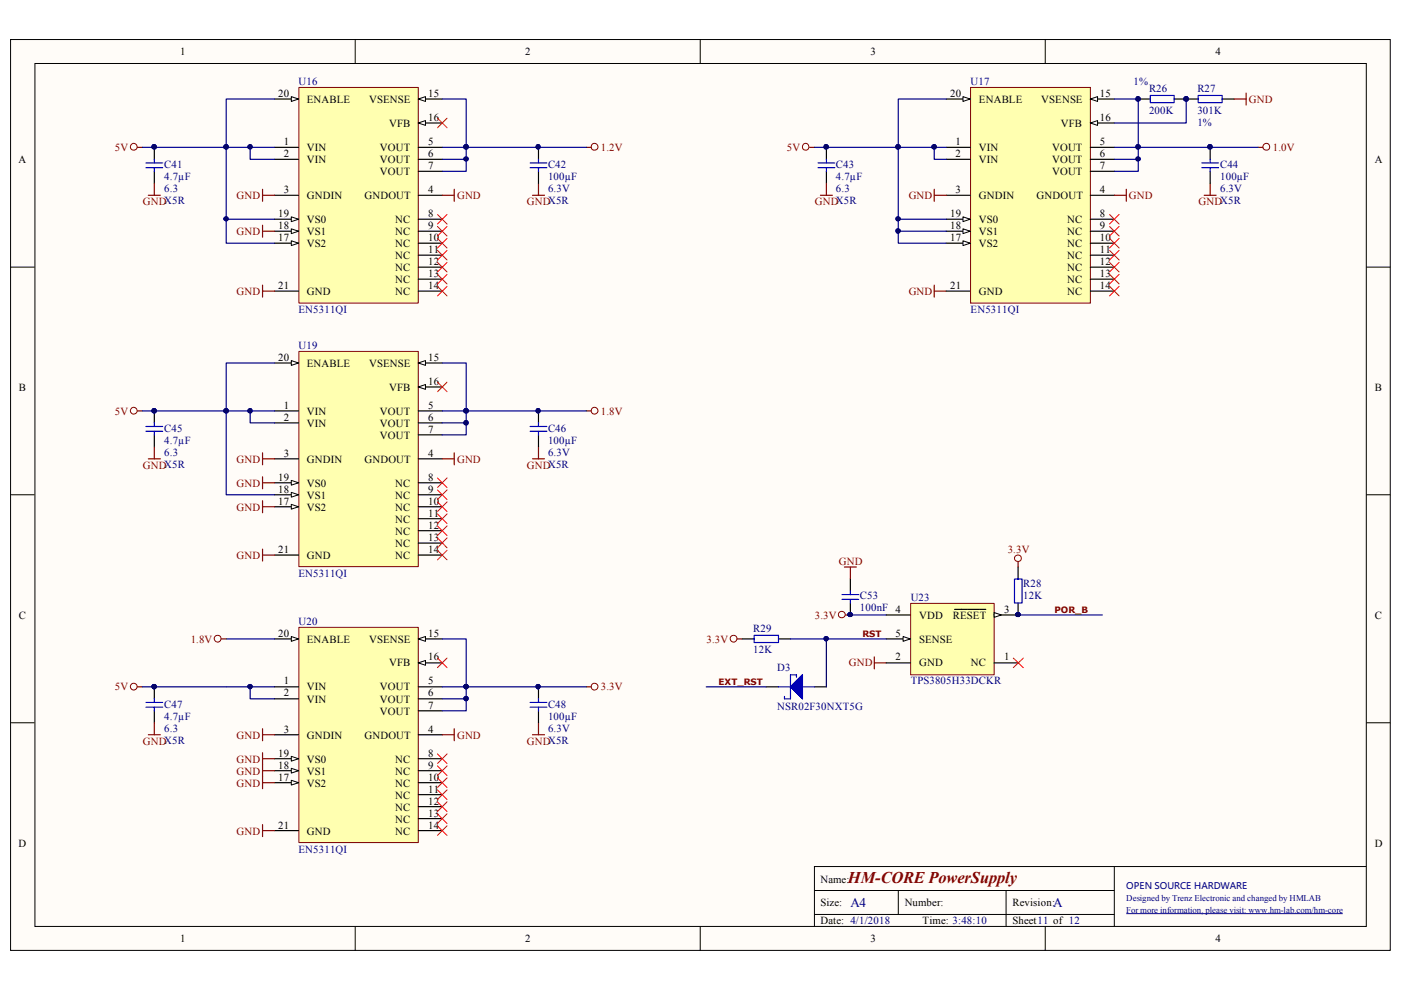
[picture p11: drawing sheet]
<svg xmlns="http://www.w3.org/2000/svg" width="297mm" height="210mm" viewBox="0 0 297 210" stroke-linecap="round" stroke-linejoin="round" font-family="sans-serif">
<path d="M2.3 8.5h292.5v193h-292.5z" fill="#fffcf8"/>
<path d="M2.2 8.4h292.6v193.1h-292.6z" fill="none" stroke="#000" stroke-width=".21"/>
<path d="M7.5 13.5h282.2v182.9h-282.2z" fill="#fffcf8"/>
<g fill="none" stroke="#000" stroke-width=".21">
<path d="M7.4 13.5h282.3v182.9h-282.3zM75.3 8.3v5.1M148.5 8.3v5.1M221.6 8.3v5.1M2.2 56.6h5.1M289.7 56.6h5.1M2.2 104.9h5.1M289.7 104.9h5.1M2.2 153.2h5.1M289.7 153.2h5.1M75.3 196.4v5.2M148.5 196.4v5.2"/>
<path d="M172.7 188.8h63.6M172.7 193.9h63.6M190.5 188.8v5.1M213.3 188.8v7.6M221.6 196.4v5.2M236.3 183.7v12.7M289.7 183.7h-117v12.7"/>
</g>
<path d="M238.8 193.7h45.9" fill="none" stroke="#000080" stroke-width=".21"/>
<path d="M205.9 18.6h25.3v45.7h-25.3z" fill="#ffffb0"/>
<path d="M205.8 18.5h25.4v45.8h-25.4z" fill="none" stroke="#800000" stroke-width=".21"/>
<g fill="none" stroke="#000" stroke-width=".25">
<path d="M200.6 31.2h5.1M200.6 33.8h5.1M231.2 31.2h5.1M231.2 33.8h5.1M231.2 36.3h5.1M231.2 21h5.1M200.6 41.4h5.1M231.2 41.4h5.1M231.2 46.5h5.1M231.2 49h5.1M231.2 51.6h5.1M231.2 54.1h5.1"/>
<path d="M231.2 56.6h5.1M231.2 59.2h5.1M231.2 61.7h5.1"/>
</g>
<path d="M231.2 21l1.5-.5v1z" fill="#fffcf8"/>
<path d="M231.2 21l1.5-.5v1z" fill="none" stroke="#000" stroke-width=".21"/>
<path d="M231.2 26.1h5.1" fill="none" stroke="#000" stroke-width=".25"/>
<path d="M231.2 26.1l1.5-.5v1z" fill="#fffcf8"/>
<path d="M231.2 26.1l1.5-.5v1z" fill="none" stroke="#000" stroke-width=".21"/>
<path d="M200.6 51.6h5.1" fill="none" stroke="#000" stroke-width=".25"/>
<path d="M204.2 51.1l1.5 .5-1.5 .5z" fill="#fffcf8"/>
<path d="M204.2 51.1l1.5 .5-1.5 .5z" fill="none" stroke="#000" stroke-width=".21"/>
<path d="M200.6 49h5.1" fill="none" stroke="#000" stroke-width=".25"/>
<path d="M204.2 48.5l1.5 .5-1.5 .5z" fill="#fffcf8"/>
<path d="M204.2 48.5l1.5 .5-1.5 .5z" fill="none" stroke="#000" stroke-width=".21"/>
<path d="M200.6 46.5h5.1" fill="none" stroke="#000" stroke-width=".25"/>
<path d="M204.2 46l1.5 .5-1.5 .5z" fill="#fffcf8"/>
<path d="M204.2 46l1.5 .5-1.5 .5z" fill="none" stroke="#000" stroke-width=".21"/>
<path d="M200.6 21h5.1" fill="none" stroke="#000" stroke-width=".25"/>
<path d="M204.2 20.5l1.5 .5-1.5 .5z" fill="#fffcf8"/>
<path d="M204.2 20.5l1.5 .5-1.5 .5z" fill="none" stroke="#000" stroke-width=".21"/>
<path d="M200.6 61.7h5.1" fill="none" stroke="#000" stroke-width=".25"/>
<path d="M198.1 31.2v2.6h2.5" fill="none" stroke="#000080" stroke-width=".25"/>
<circle cx="198" cy="31.1" r=".45" fill="#000080"/>
<circle cx="198" cy="31.1" r=".45" fill="none" stroke="#000080" stroke-width=".21"/>
<path d="M241.3 31.2v5.1h-5" fill="none" stroke="#000080" stroke-width=".25"/>
<circle cx="241.3" cy="33.7" r=".46" fill="#000080"/>
<circle cx="241.3" cy="33.7" r=".46" fill="none" stroke="#000080" stroke-width=".21"/>
<circle cx="241.3" cy="31.1" r=".48" fill="#000080"/>
<circle cx="241.3" cy="31.1" r=".48" fill="none" stroke="#000080" stroke-width=".21"/>
<path d="M236.3 33.8h5" fill="none" stroke="#000080" stroke-width=".25"/>
<circle cx="241.3" cy="33.7" r=".46" fill="#000080"/>
<circle cx="241.3" cy="33.7" r=".46" fill="none" stroke="#000080" stroke-width=".21"/>
<path d="M236.3 21h5v10.2" fill="none" stroke="#000080" stroke-width=".25"/>
<circle cx="241.3" cy="21" r=".48" fill="#000080"/>
<circle cx="241.3" cy="21" r=".48" fill="none" stroke="#000080" stroke-width=".21"/>
<circle cx="241.3" cy="31.1" r=".48" fill="#000080"/>
<circle cx="241.3" cy="31.1" r=".48" fill="none" stroke="#000080" stroke-width=".21"/>
<path d="M256.6 38.9v2.5M198.1 40.1v2.6M198.1 41.4h2.5M236.3 41.4h2.5M238.8 40.1v2.6M255.3 41.4h2.5M198.1 60.5v2.5M198.1 61.7h2.5" fill="none" stroke="#800000" stroke-width=".25"/>
<path d="M63.5 74.6h25.2v45.5h-25.2z" fill="#ffffb0"/>
<path d="M63.4 74.5h25.3v45.6h-25.3z" fill="none" stroke="#800000" stroke-width=".21"/>
<g fill="none" stroke="#000" stroke-width=".25">
<path d="M88.7 77h5.1M58.2 87.1h5.1M58.2 89.7h5.1M58.2 97.3h5.1M88.7 87.1h5.1M88.7 89.7h5.1M88.7 97.3h5.1M88.7 92.2h5.1M88.7 102.4h5.1M88.7 104.9h5.1M88.7 107.4h5.1M88.7 110h5.1"/>
<path d="M88.7 112.5h5.1M88.7 115.1h5.1M88.7 117.7h5.1"/>
</g>
<path d="M88.7 77l1.5-.5v1z" fill="#fffcf8"/>
<path d="M88.7 77l1.5-.5v1z" fill="none" stroke="#000" stroke-width=".21"/>
<path d="M88.7 82h5.1" fill="none" stroke="#000" stroke-width=".25"/>
<path d="M88.7 82l1.5-.5v1z" fill="#fffcf8"/>
<path d="M88.7 82l1.5-.5v1z" fill="none" stroke="#000" stroke-width=".21"/>
<path d="M58.2 107.4h5.1" fill="none" stroke="#000" stroke-width=".25"/>
<path d="M61.8 106.9l1.5 .5-1.5 .5z" fill="#fffcf8"/>
<path d="M61.8 106.9l1.5 .5-1.5 .5z" fill="none" stroke="#000" stroke-width=".21"/>
<path d="M58.2 104.9h5.1" fill="none" stroke="#000" stroke-width=".25"/>
<path d="M61.8 104.4l1.5 .5-1.5 .5z" fill="#fffcf8"/>
<path d="M61.8 104.4l1.5 .5-1.5 .5z" fill="none" stroke="#000" stroke-width=".21"/>
<path d="M58.2 102.4h5.1" fill="none" stroke="#000" stroke-width=".25"/>
<path d="M61.8 101.9l1.5 .5-1.5 .5z" fill="#fffcf8"/>
<path d="M61.8 101.9l1.5 .5-1.5 .5z" fill="none" stroke="#000" stroke-width=".21"/>
<path d="M58.2 77h5.1" fill="none" stroke="#000" stroke-width=".25"/>
<path d="M61.8 76.5l1.5 .5-1.5 .5z" fill="#fffcf8"/>
<path d="M61.8 76.5l1.5 .5-1.5 .5z" fill="none" stroke="#000" stroke-width=".21"/>
<path d="M58.2 117.7h5.1" fill="none" stroke="#000" stroke-width=".25"/>
<path d="M48 87.1h5v2.6h5.2" fill="none" stroke="#000080" stroke-width=".25"/>
<circle cx="53" cy="87.1" r=".45" fill="#000080"/>
<circle cx="53" cy="87.1" r=".45" fill="none" stroke="#000080" stroke-width=".21"/>
<circle cx="47.9" cy="87.1" r=".45" fill="#000080"/>
<circle cx="47.9" cy="87.1" r=".45" fill="none" stroke="#000080" stroke-width=".21"/>
<path d="M93.8 87.1h5" fill="none" stroke="#000080" stroke-width=".25"/>
<circle cx="98.8" cy="87.1" r=".47" fill="#000080"/>
<circle cx="98.8" cy="87.1" r=".47" fill="none" stroke="#000080" stroke-width=".21"/>
<path d="M98.8 87.1v5.1h-5" fill="none" stroke="#000080" stroke-width=".25"/>
<circle cx="98.8" cy="89.6" r=".47" fill="#000080"/>
<circle cx="98.8" cy="89.6" r=".47" fill="none" stroke="#000080" stroke-width=".21"/>
<circle cx="98.8" cy="87.1" r=".47" fill="#000080"/>
<circle cx="98.8" cy="87.1" r=".47" fill="none" stroke="#000080" stroke-width=".21"/>
<path d="M93.8 89.7h5" fill="none" stroke="#000080" stroke-width=".25"/>
<circle cx="98.8" cy="89.6" r=".47" fill="#000080"/>
<circle cx="98.8" cy="89.6" r=".47" fill="none" stroke="#000080" stroke-width=".21"/>
<path d="M93.8 77h5v10.1" fill="none" stroke="#000080" stroke-width=".25"/>
<circle cx="98.8" cy="87.1" r=".47" fill="#000080"/>
<circle cx="98.8" cy="87.1" r=".47" fill="none" stroke="#000080" stroke-width=".21"/>
<g fill="none" stroke="#800000" stroke-width=".25">
<path d="M55.7 96v2.6M55.7 97.3h2.5M93.8 97.3h2.5M96.3 96v2.6M112.9 97.3h2.5M114.2 94.7v2.6M124.3 87.1h1M55.7 101.1v2.5M55.7 106.2v2.5M55.7 116.4v2.6M55.7 117.7h2.5M55.7 107.4h2.5"/>
<path d="M55.7 102.4h2.5"/>
</g>
<circle cx="126.1" cy="87.1" r=".73" fill="none" stroke="#800000" stroke-width=".21"/>
<g fill="none" stroke="#f00" stroke-width=".21">
<path d="M235.2 45.5l2.1 2M235.2 48l2.1 2M235.2 50.5l2.1 2.1M235.2 53.1l2.1 2M235.2 55.6l2.1 2.1M235.2 58.2l2.1 2M237.3 45.5l-2.1 2M237.3 48l-2.1 2M237.3 50.5l-2.1 2.1M237.3 53.1l-2.1 2M237.3 55.6l-2.1 2.1M237.3 58.2l-2.1 2"/>
<path d="M235.2 60.7l2.1 2M237.3 60.7l-2.1 2M92.7 81l2.1 2.1M94.8 81l-2.1 2.1M92.7 101.3l2.1 2.1M92.7 103.9l2.1 2M92.7 106.4l2.1 2.1M92.7 109l2.1 2M92.7 111.5l2.1 2M92.7 114l2.1 2.2M92.7 116.7l2.1 2M94.8 101.3l-2.1 2.1"/>
<path d="M94.8 103.9l-2.1 2M94.8 106.4l-2.1 2.1M94.8 109l-2.1 2M94.8 111.5l-2.1 2M94.8 114l-2.1 2.2M94.8 116.7l-2.1 2"/>
</g>
<path d="M48 87.1v17.8h10.2" fill="none" stroke="#000080" stroke-width=".25"/>
<circle cx="47.9" cy="87.1" r=".45" fill="#000080"/>
<circle cx="47.9" cy="87.1" r=".45" fill="none" stroke="#000080" stroke-width=".21"/>
<path d="M190.5 46.5h10.1" fill="none" stroke="#000080" stroke-width=".25"/>
<circle cx="190.4" cy="46.4" r=".46" fill="#000080"/>
<circle cx="190.4" cy="46.4" r=".46" fill="none" stroke="#000080" stroke-width=".21"/>
<path d="M58.2 77h-10.2v10.1" fill="none" stroke="#000080" stroke-width=".25"/>
<circle cx="47.9" cy="87.1" r=".45" fill="#000080"/>
<circle cx="47.9" cy="87.1" r=".45" fill="none" stroke="#000080" stroke-width=".21"/>
<path d="M200.6 21h-10.1v10.2" fill="none" stroke="#000080" stroke-width=".25"/>
<circle cx="190.4" cy="31.1" r=".48" fill="#000080"/>
<circle cx="190.4" cy="31.1" r=".48" fill="none" stroke="#000080" stroke-width=".21"/>
<path d="M190.5 49h10.1" fill="none" stroke="#000080" stroke-width=".25"/>
<circle cx="190.4" cy="49" r=".48" fill="#000080"/>
<circle cx="190.4" cy="49" r=".48" fill="none" stroke="#000080" stroke-width=".21"/>
<path d="M190.5 31.2v20.4h10.1" fill="none" stroke="#000080" stroke-width=".25"/>
<circle cx="190.4" cy="49" r=".48" fill="#000080"/>
<circle cx="190.4" cy="49" r=".48" fill="none" stroke="#000080" stroke-width=".21"/>
<circle cx="190.4" cy="46.4" r=".46" fill="#000080"/>
<circle cx="190.4" cy="46.4" r=".46" fill="none" stroke="#000080" stroke-width=".21"/>
<circle cx="190.4" cy="31.1" r=".48" fill="#000080"/>
<circle cx="190.4" cy="31.1" r=".48" fill="none" stroke="#000080" stroke-width=".21"/>
<path d="M198.1 31.2h2.5" fill="none" stroke="#000080" stroke-width=".25"/>
<circle cx="198" cy="31.1" r=".45" fill="#000080"/>
<circle cx="198" cy="31.1" r=".45" fill="none" stroke="#000080" stroke-width=".21"/>
<path d="M190.5 31.2h7.6" fill="none" stroke="#000080" stroke-width=".25"/>
<circle cx="198" cy="31.1" r=".45" fill="#000080"/>
<circle cx="198" cy="31.1" r=".45" fill="none" stroke="#000080" stroke-width=".21"/>
<circle cx="190.4" cy="31.1" r=".48" fill="#000080"/>
<circle cx="190.4" cy="31.1" r=".48" fill="none" stroke="#000080" stroke-width=".21"/>
<path d="M175.2 31.2v2.6" fill="none" stroke="#000" stroke-width=".25"/>
<circle cx="175.2" cy="31.1" r=".48" fill="#000080"/>
<circle cx="175.2" cy="31.1" r=".48" fill="none" stroke="#000080" stroke-width=".21"/>
<path d="M175.2 36.3v2.6" fill="none" stroke="#000" stroke-width=".25"/>
<path d="M173.4 35.6h3.6M173.4 34.5h3.6M175.2 33.8v.7M175.2 35.6v.7" fill="none" stroke="#00f" stroke-width=".25"/>
<circle cx="175.2" cy="31.1" r=".48" fill="#000080"/>
<circle cx="175.2" cy="31.1" r=".48" fill="none" stroke="#000080" stroke-width=".21"/>
<path d="M175.2 38.9v2.5M173.9 41.4h2.6" fill="none" stroke="#800000" stroke-width=".25"/>
<path d="M53 87.1h5.2" fill="none" stroke="#000080" stroke-width=".25"/>
<circle cx="53" cy="87.1" r=".45" fill="#000080"/>
<circle cx="53" cy="87.1" r=".45" fill="none" stroke="#000080" stroke-width=".21"/>
<path d="M32.7 87.1v2.6" fill="none" stroke="#000" stroke-width=".25"/>
<circle cx="32.7" cy="87.1" r=".47" fill="#000080"/>
<circle cx="32.7" cy="87.1" r=".47" fill="none" stroke="#000080" stroke-width=".21"/>
<path d="M32.7 92.2v2.5" fill="none" stroke="#000" stroke-width=".25"/>
<path d="M30.9 91.4h3.6M30.9 90.4h3.6M32.7 89.7v.7M32.7 91.4v.8" fill="none" stroke="#00f" stroke-width=".25"/>
<circle cx="32.7" cy="87.1" r=".47" fill="#000080"/>
<circle cx="32.7" cy="87.1" r=".47" fill="none" stroke="#000080" stroke-width=".21"/>
<path d="M31.5 97.3h2.5M32.7 94.7v2.6" fill="none" stroke="#800000" stroke-width=".25"/>
<path d="M98.8 87.1h25.5" fill="none" stroke="#000080" stroke-width=".25"/>
<circle cx="114.1" cy="87.1" r=".45" fill="#000080"/>
<circle cx="114.1" cy="87.1" r=".45" fill="none" stroke="#000080" stroke-width=".21"/>
<circle cx="98.8" cy="87.1" r=".47" fill="#000080"/>
<circle cx="98.8" cy="87.1" r=".47" fill="none" stroke="#000080" stroke-width=".21"/>
<path d="M251.5 21v5.1h-15.2" fill="none" stroke="#000080" stroke-width=".25"/>
<circle cx="251.5" cy="21" r=".45" fill="#000080"/>
<circle cx="251.5" cy="21" r=".45" fill="none" stroke="#000080" stroke-width=".21"/>
<path d="M241.3 21h2.6" fill="none" stroke="#000" stroke-width=".25"/>
<circle cx="241.3" cy="21" r=".48" fill="#000080"/>
<circle cx="241.3" cy="21" r=".48" fill="none" stroke="#000080" stroke-width=".21"/>
<path d="M249 21h2.5" fill="none" stroke="#000" stroke-width=".25"/>
<circle cx="251.5" cy="21" r=".45" fill="#000080"/>
<circle cx="251.5" cy="21" r=".45" fill="none" stroke="#000080" stroke-width=".21"/>
<path d="M243.9 20.2h5.1v1.6h-5.1z" fill="none" stroke="#00f" stroke-width=".25"/>
<circle cx="241.3" cy="21" r=".48" fill="#000080"/>
<circle cx="241.3" cy="21" r=".48" fill="none" stroke="#000080" stroke-width=".21"/>
<circle cx="251.5" cy="21" r=".45" fill="#000080"/>
<circle cx="251.5" cy="21" r=".45" fill="none" stroke="#000080" stroke-width=".21"/>
<path d="M264.2 19.7v2.6M261.7 21h2.5" fill="none" stroke="#800000" stroke-width=".25"/>
<path d="M251.5 21h2.5" fill="none" stroke="#000" stroke-width=".25"/>
<circle cx="251.5" cy="21" r=".45" fill="#000080"/>
<circle cx="251.5" cy="21" r=".45" fill="none" stroke="#000080" stroke-width=".21"/>
<path d="M259.1 21h2.6" fill="none" stroke="#000" stroke-width=".25"/>
<path d="M254 20.2h5.1v1.6h-5.1z" fill="none" stroke="#00f" stroke-width=".25"/>
<circle cx="251.5" cy="21" r=".45" fill="#000080"/>
<circle cx="251.5" cy="21" r=".45" fill="none" stroke="#000080" stroke-width=".21"/>
<path d="M63.5 18.6h25.2v45.7h-25.2z" fill="#ffffb0"/>
<path d="M63.4 18.5h25.3v45.8h-25.3z" fill="none" stroke="#800000" stroke-width=".21"/>
<g fill="none" stroke="#000" stroke-width=".25">
<path d="M58.2 31.2h5.1M58.2 33.8h5.1M88.7 31.2h5.1M88.7 33.8h5.1M88.7 36.3h5.1M88.7 21h5.1M58.2 41.4h5.1M88.7 41.4h5.1M88.7 46.5h5.1M88.7 49h5.1M88.7 51.6h5.1M88.7 54.1h5.1"/>
<path d="M88.7 56.6h5.1M88.7 59.2h5.1M88.7 61.7h5.1"/>
</g>
<path d="M88.7 21l1.5-.5v1z" fill="#fffcf8"/>
<path d="M88.7 21l1.5-.5v1z" fill="none" stroke="#000" stroke-width=".21"/>
<path d="M88.7 26.1h5.1" fill="none" stroke="#000" stroke-width=".25"/>
<path d="M88.7 26.1l1.5-.5v1z" fill="#fffcf8"/>
<path d="M88.7 26.1l1.5-.5v1z" fill="none" stroke="#000" stroke-width=".21"/>
<path d="M58.2 51.6h5.1" fill="none" stroke="#000" stroke-width=".25"/>
<path d="M61.8 51.1l1.5 .5-1.5 .5z" fill="#fffcf8"/>
<path d="M61.8 51.1l1.5 .5-1.5 .5z" fill="none" stroke="#000" stroke-width=".21"/>
<path d="M58.2 49h5.1" fill="none" stroke="#000" stroke-width=".25"/>
<path d="M61.8 48.5l1.5 .5-1.5 .5z" fill="#fffcf8"/>
<path d="M61.8 48.5l1.5 .5-1.5 .5z" fill="none" stroke="#000" stroke-width=".21"/>
<path d="M58.2 46.5h5.1" fill="none" stroke="#000" stroke-width=".25"/>
<path d="M61.8 46l1.5 .5-1.5 .5z" fill="#fffcf8"/>
<path d="M61.8 46l1.5 .5-1.5 .5z" fill="none" stroke="#000" stroke-width=".21"/>
<path d="M58.2 21h5.1" fill="none" stroke="#000" stroke-width=".25"/>
<path d="M61.8 20.5l1.5 .5-1.5 .5z" fill="#fffcf8"/>
<path d="M61.8 20.5l1.5 .5-1.5 .5z" fill="none" stroke="#000" stroke-width=".21"/>
<path d="M58.2 61.7h5.1" fill="none" stroke="#000" stroke-width=".25"/>
<path d="M48 31.2h5v2.6h5.2" fill="none" stroke="#000080" stroke-width=".25"/>
<circle cx="53" cy="31.1" r=".45" fill="#000080"/>
<circle cx="53" cy="31.1" r=".45" fill="none" stroke="#000080" stroke-width=".21"/>
<circle cx="47.9" cy="31.1" r=".45" fill="#000080"/>
<circle cx="47.9" cy="31.1" r=".45" fill="none" stroke="#000080" stroke-width=".21"/>
<path d="M93.8 31.2h5" fill="none" stroke="#000080" stroke-width=".25"/>
<circle cx="98.8" cy="31.1" r=".47" fill="#000080"/>
<circle cx="98.8" cy="31.1" r=".47" fill="none" stroke="#000080" stroke-width=".21"/>
<path d="M98.8 31.2v5.1h-5" fill="none" stroke="#000080" stroke-width=".25"/>
<circle cx="98.8" cy="33.7" r=".45" fill="#000080"/>
<circle cx="98.8" cy="33.7" r=".45" fill="none" stroke="#000080" stroke-width=".21"/>
<circle cx="98.8" cy="31.1" r=".47" fill="#000080"/>
<circle cx="98.8" cy="31.1" r=".47" fill="none" stroke="#000080" stroke-width=".21"/>
<path d="M93.8 33.8h5" fill="none" stroke="#000080" stroke-width=".25"/>
<circle cx="98.8" cy="33.7" r=".45" fill="#000080"/>
<circle cx="98.8" cy="33.7" r=".45" fill="none" stroke="#000080" stroke-width=".21"/>
<path d="M93.8 21h5v10.2" fill="none" stroke="#000080" stroke-width=".25"/>
<circle cx="98.8" cy="31.1" r=".47" fill="#000080"/>
<circle cx="98.8" cy="31.1" r=".47" fill="none" stroke="#000080" stroke-width=".21"/>
<path d="M114.2 38.9v2.5M124.3 31.2h1M55.7 40.1v2.6M55.7 47.8v2.5M55.7 41.4h2.5M55.7 49h2.5M93.8 41.4h2.5M96.3 40.1v2.6M112.9 41.4h2.5M55.7 60.5v2.5M55.7 61.7h2.5" fill="none" stroke="#800000" stroke-width=".25"/>
<circle cx="126" cy="31.1" r=".74" fill="none" stroke="#800000" stroke-width=".21"/>
<g fill="none" stroke="#f00" stroke-width=".21">
<path d="M92.7 25.1l2.1 2M94.8 25.1l-2.1 2M92.7 45.5l2.1 2M92.7 48l2.1 2M92.7 50.5l2.1 2.1M92.7 53.1l2.1 2M92.7 55.6l2.1 2.1M92.7 58.2l2.1 2M94.8 45.5l-2.1 2M94.8 48l-2.1 2M94.8 50.5l-2.1 2.1M94.8 53.1l-2.1 2"/>
<path d="M94.8 55.6l-2.1 2.1M94.8 58.2l-2.1 2M92.7 60.7l2.1 2M94.8 60.7l-2.1 2"/>
</g>
<path d="M48 31.2v15.3h10.2" fill="none" stroke="#000080" stroke-width=".25"/>
<circle cx="47.9" cy="46.4" r=".44" fill="#000080"/>
<circle cx="47.9" cy="46.4" r=".44" fill="none" stroke="#000080" stroke-width=".21"/>
<circle cx="47.9" cy="31.1" r=".45" fill="#000080"/>
<circle cx="47.9" cy="31.1" r=".45" fill="none" stroke="#000080" stroke-width=".21"/>
<path d="M58.2 21h-10.2v10.2" fill="none" stroke="#000080" stroke-width=".25"/>
<circle cx="47.9" cy="31.1" r=".45" fill="#000080"/>
<circle cx="47.9" cy="31.1" r=".45" fill="none" stroke="#000080" stroke-width=".21"/>
<path d="M53 31.2h5.2" fill="none" stroke="#000080" stroke-width=".25"/>
<circle cx="53" cy="31.1" r=".45" fill="#000080"/>
<circle cx="53" cy="31.1" r=".45" fill="none" stroke="#000080" stroke-width=".21"/>
<path d="M32.7 31.2v2.6" fill="none" stroke="#000" stroke-width=".25"/>
<circle cx="32.7" cy="31.1" r=".47" fill="#000080"/>
<circle cx="32.7" cy="31.1" r=".47" fill="none" stroke="#000080" stroke-width=".21"/>
<path d="M32.7 36.3v2.6" fill="none" stroke="#000" stroke-width=".25"/>
<path d="M30.9 35.6h3.6M30.9 34.5h3.6M32.7 33.8v.7M32.7 35.6v.7" fill="none" stroke="#00f" stroke-width=".25"/>
<circle cx="32.7" cy="31.1" r=".47" fill="#000080"/>
<circle cx="32.7" cy="31.1" r=".47" fill="none" stroke="#000080" stroke-width=".21"/>
<path d="M32.7 38.9v2.5M31.5 41.4h2.5" fill="none" stroke="#800000" stroke-width=".25"/>
<path d="M98.8 31.2h25.5" fill="none" stroke="#000080" stroke-width=".25"/>
<circle cx="114.1" cy="31.1" r=".45" fill="#000080"/>
<circle cx="114.1" cy="31.1" r=".45" fill="none" stroke="#000080" stroke-width=".21"/>
<circle cx="98.8" cy="31.1" r=".47" fill="#000080"/>
<circle cx="98.8" cy="31.1" r=".47" fill="none" stroke="#000080" stroke-width=".21"/>
<path d="M63.5 133.1h25.2v45.5h-25.2z" fill="#ffffb0"/>
<path d="M63.4 133h25.3v45.6h-25.3z" fill="none" stroke="#800000" stroke-width=".21"/>
<g fill="none" stroke="#000" stroke-width=".25">
<path d="M88.7 135.5h5.1M58.2 145.6h5.1M58.2 148.2h5.1M58.2 155.8h5.1M88.7 145.6h5.1M88.7 148.2h5.1M88.7 155.8h5.1M88.7 150.7h5.1M88.7 160.9h5.1M88.7 163.4h5.1M88.7 165.9h5.1M88.7 168.5h5.1"/>
<path d="M88.7 171h5.1M88.7 173.6h5.1M88.7 176.1h5.1"/>
</g>
<path d="M88.7 135.5l1.5-.5v1z" fill="#fffcf8"/>
<path d="M88.7 135.5l1.5-.5v1z" fill="none" stroke="#000" stroke-width=".21"/>
<path d="M88.7 140.5h5.1" fill="none" stroke="#000" stroke-width=".25"/>
<path d="M88.7 140.5l1.5-.5v1.1z" fill="#fffcf8"/>
<path d="M88.7 140.5l1.5-.5v1.1z" fill="none" stroke="#000" stroke-width=".21"/>
<path d="M58.2 165.9h5.1" fill="none" stroke="#000" stroke-width=".25"/>
<path d="M61.8 165.4l1.5 .5-1.5 .6z" fill="#fffcf8"/>
<path d="M61.8 165.4l1.5 .5-1.5 .6z" fill="none" stroke="#000" stroke-width=".21"/>
<path d="M58.2 163.4h5.1" fill="none" stroke="#000" stroke-width=".25"/>
<path d="M61.8 162.9l1.5 .5-1.5 .5z" fill="#fffcf8"/>
<path d="M61.8 162.9l1.5 .5-1.5 .5z" fill="none" stroke="#000" stroke-width=".21"/>
<path d="M58.2 160.9h5.1" fill="none" stroke="#000" stroke-width=".25"/>
<path d="M61.8 160.4l1.5 .5-1.5 .5z" fill="#fffcf8"/>
<path d="M61.8 160.4l1.5 .5-1.5 .5z" fill="none" stroke="#000" stroke-width=".21"/>
<path d="M58.2 135.5h5.1" fill="none" stroke="#000" stroke-width=".25"/>
<path d="M61.8 135l1.5 .5-1.5 .5z" fill="#fffcf8"/>
<path d="M61.8 135l1.5 .5-1.5 .5z" fill="none" stroke="#000" stroke-width=".21"/>
<path d="M58.2 176.1h5.1" fill="none" stroke="#000" stroke-width=".25"/>
<path d="M48 145.6h5v2.6h5.2" fill="none" stroke="#000080" stroke-width=".25"/>
<circle cx="53" cy="145.6" r=".45" fill="#000080"/>
<circle cx="53" cy="145.6" r=".45" fill="none" stroke="#000080" stroke-width=".21"/>
<path d="M93.8 145.6h5" fill="none" stroke="#000080" stroke-width=".25"/>
<circle cx="98.8" cy="145.6" r=".47" fill="#000080"/>
<circle cx="98.8" cy="145.6" r=".47" fill="none" stroke="#000080" stroke-width=".21"/>
<path d="M98.8 145.6v5.1h-5" fill="none" stroke="#000080" stroke-width=".25"/>
<circle cx="98.8" cy="148.1" r=".47" fill="#000080"/>
<circle cx="98.8" cy="148.1" r=".47" fill="none" stroke="#000080" stroke-width=".21"/>
<circle cx="98.8" cy="145.6" r=".47" fill="#000080"/>
<circle cx="98.8" cy="145.6" r=".47" fill="none" stroke="#000080" stroke-width=".21"/>
<path d="M93.8 148.2h5" fill="none" stroke="#000080" stroke-width=".25"/>
<circle cx="98.8" cy="148.1" r=".47" fill="#000080"/>
<circle cx="98.8" cy="148.1" r=".47" fill="none" stroke="#000080" stroke-width=".21"/>
<path d="M93.8 135.5h5v10.1" fill="none" stroke="#000080" stroke-width=".25"/>
<circle cx="98.8" cy="145.6" r=".47" fill="#000080"/>
<circle cx="98.8" cy="145.6" r=".47" fill="none" stroke="#000080" stroke-width=".21"/>
<g fill="none" stroke="#800000" stroke-width=".25">
<path d="M55.7 154.5v2.6M55.7 159.6v2.5M55.7 155.8h2.5M93.8 155.8h2.5M96.3 154.5v2.6M112.9 155.8h2.5M114.2 153.2v2.6M124.3 145.6h1M55.7 164.7v2.5M55.7 174.8v2.6M55.7 176.1h2.5M55.7 165.9h2.5"/>
<path d="M55.7 160.9h2.5"/>
</g>
<circle cx="126.1" cy="145.6" r=".73" fill="none" stroke="#800000" stroke-width=".21"/>
<g fill="none" stroke="#f00" stroke-width=".21">
<path d="M92.7 139.5l2.1 2.1M94.8 139.5l-2.1 2.1M92.7 159.9l2.1 2M94.8 159.9l-2.1 2M92.7 162.4l2.1 2M92.7 164.9l2.1 2.1M92.7 167.5l2.1 2M92.7 170l2.1 2M92.7 172.6l2.1 2M92.7 175.1l2.1 2M94.8 162.4l-2.1 2M94.8 164.9l-2.1 2.1"/>
<path d="M94.8 167.5l-2.1 2M94.8 170l-2.1 2M94.8 172.6l-2.1 2M94.8 175.1l-2.1 2"/>
</g>
<path d="M48 135.5h10.2M53 145.6h5.2" fill="none" stroke="#000080" stroke-width=".25"/>
<circle cx="53" cy="145.6" r=".45" fill="#000080"/>
<circle cx="53" cy="145.6" r=".45" fill="none" stroke="#000080" stroke-width=".21"/>
<path d="M32.7 145.6v2.6" fill="none" stroke="#000" stroke-width=".25"/>
<circle cx="32.7" cy="145.6" r=".47" fill="#000080"/>
<circle cx="32.7" cy="145.6" r=".47" fill="none" stroke="#000080" stroke-width=".21"/>
<path d="M32.7 150.7v2.5" fill="none" stroke="#000" stroke-width=".25"/>
<path d="M30.9 149.9h3.6M30.9 148.9h3.6M32.7 148.2v.7M32.7 149.9v.8" fill="none" stroke="#00f" stroke-width=".25"/>
<circle cx="32.7" cy="145.6" r=".47" fill="#000080"/>
<circle cx="32.7" cy="145.6" r=".47" fill="none" stroke="#000080" stroke-width=".21"/>
<path d="M31.5 155.8h2.5M32.7 153.2v2.6" fill="none" stroke="#800000" stroke-width=".25"/>
<path d="M98.8 145.6h25.5" fill="none" stroke="#000080" stroke-width=".25"/>
<circle cx="114.1" cy="145.6" r=".45" fill="#000080"/>
<circle cx="114.1" cy="145.6" r=".45" fill="none" stroke="#000080" stroke-width=".21"/>
<circle cx="98.8" cy="145.6" r=".47" fill="#000080"/>
<circle cx="98.8" cy="145.6" r=".47" fill="none" stroke="#000080" stroke-width=".21"/>
<g fill="none" stroke="#800000" stroke-width=".21">
<circle cx="28.4" cy="31.1" r=".73"/>
<circle cx="170.8" cy="31.1" r=".71"/>
<circle cx="28.4" cy="87.1" r=".72"/>
<circle cx="28.4" cy="145.6" r=".72"/>
</g>
<path d="M29.2 31.2h1M171.7 31.2h1M29.2 87.1h1M29.2 145.6h1" fill="none" stroke="#800000" stroke-width=".25"/>
<path d="M172.7 31.2h17.8" fill="none" stroke="#000080" stroke-width=".25"/>
<circle cx="190.4" cy="31.1" r=".48" fill="#000080"/>
<circle cx="190.4" cy="31.1" r=".48" fill="none" stroke="#000080" stroke-width=".21"/>
<circle cx="175.2" cy="31.1" r=".48" fill="#000080"/>
<circle cx="175.2" cy="31.1" r=".48" fill="none" stroke="#000080" stroke-width=".21"/>
<path d="M30.2 87.1h17.8" fill="none" stroke="#000080" stroke-width=".25"/>
<circle cx="47.9" cy="87.1" r=".45" fill="#000080"/>
<circle cx="47.9" cy="87.1" r=".45" fill="none" stroke="#000080" stroke-width=".21"/>
<circle cx="32.7" cy="87.1" r=".47" fill="#000080"/>
<circle cx="32.7" cy="87.1" r=".47" fill="none" stroke="#000080" stroke-width=".21"/>
<path d="M30.2 145.6h17.8" fill="none" stroke="#000080" stroke-width=".25"/>
<circle cx="32.7" cy="145.6" r=".47" fill="#000080"/>
<circle cx="32.7" cy="145.6" r=".47" fill="none" stroke="#000080" stroke-width=".21"/>
<path d="M55.7 162.1v2.6M55.7 163.4h2.5" fill="none" stroke="#800000" stroke-width=".25"/>
<path d="M30.2 31.2h17.8" fill="none" stroke="#000080" stroke-width=".25"/>
<circle cx="47.9" cy="31.1" r=".45" fill="#000080"/>
<circle cx="47.9" cy="31.1" r=".45" fill="none" stroke="#000080" stroke-width=".21"/>
<circle cx="32.7" cy="31.1" r=".47" fill="#000080"/>
<circle cx="32.7" cy="31.1" r=".47" fill="none" stroke="#000080" stroke-width=".21"/>
<path d="M48 46.5v5.1h10.2" fill="none" stroke="#000080" stroke-width=".25"/>
<circle cx="47.9" cy="46.4" r=".44" fill="#000080"/>
<circle cx="47.9" cy="46.4" r=".44" fill="none" stroke="#000080" stroke-width=".21"/>
<g fill="none" stroke="#800000" stroke-width=".21">
<circle cx="215.8" cy="118.4" r=".7"/>
<circle cx="46.1" cy="135.4" r=".71"/>
</g>
<path d="M215.9 119.2v1M46.9 135.5h1.1M185.4 139.3v2.5M185.4 140.5h2.5" fill="none" stroke="#800000" stroke-width=".25"/>
<path d="M215.9 127.8v2.6" fill="none" stroke="#000" stroke-width=".25"/>
<circle cx="215.8" cy="130.3" r=".44" fill="#000080"/>
<circle cx="215.8" cy="130.3" r=".44" fill="none" stroke="#000080" stroke-width=".21"/>
<path d="M215.9 120.2v2.6" fill="none" stroke="#000" stroke-width=".25"/>
<path d="M215.1 122.8h1.6v5h-1.6z" fill="none" stroke="#00f" stroke-width=".25"/>
<circle cx="215.8" cy="130.3" r=".44" fill="#000080"/>
<circle cx="215.8" cy="130.3" r=".44" fill="none" stroke="#000080" stroke-width=".21"/>
<path d="M215.9 130.4h17.8" fill="none" stroke="#000080" stroke-width=".25"/>
<circle cx="215.8" cy="130.3" r=".44" fill="#000080"/>
<circle cx="215.8" cy="130.3" r=".44" fill="none" stroke="#000080" stroke-width=".21"/>
<circle cx="178.5" cy="130.3" r=".71" fill="none" stroke="#800000" stroke-width=".21"/>
<path d="M179.3 130.4h1" fill="none" stroke="#800000" stroke-width=".25"/>
<circle cx="180.3" cy="130.3" r=".46" fill="#000080"/>
<circle cx="180.3" cy="130.3" r=".46" fill="none" stroke="#000080" stroke-width=".21"/>
<path d="M179 120.2h2.6M180.3 120.2v2.6" fill="none" stroke="#800000" stroke-width=".25"/>
<path d="M180.3 122.8v2.5M180.3 127.8v2.6" fill="none" stroke="#000" stroke-width=".25"/>
<circle cx="180.3" cy="130.3" r=".46" fill="#000080"/>
<circle cx="180.3" cy="130.3" r=".46" fill="none" stroke="#000080" stroke-width=".21"/>
<path d="M178.5 127.1h3.6M178.5 126.1h3.6M180.3 125.3v.8M180.3 127.1v.7" fill="none" stroke="#00f" stroke-width=".25"/>
<circle cx="180.3" cy="130.3" r=".46" fill="#000080"/>
<circle cx="180.3" cy="130.3" r=".46" fill="none" stroke="#000080" stroke-width=".21"/>
<path d="M180.3 130.4h7.6" fill="none" stroke="#000080" stroke-width=".25"/>
<circle cx="180.3" cy="130.3" r=".46" fill="#000080"/>
<circle cx="180.3" cy="130.3" r=".46" fill="none" stroke="#000080" stroke-width=".21"/>
<path d="M157.3 135.5h2.6M165.1 135.5h2.5" fill="none" stroke="#000" stroke-width=".25"/>
<path d="M159.9 134.7h5.2v1.5h-5.2z" fill="none" stroke="#00f" stroke-width=".25"/>
<path d="M193.2 128h17.6v15.1h-17.6z" fill="#ffffb0"/>
<path d="M193.1 127.9h17.7v15.2h-17.7z" fill="none" stroke="#800000" stroke-width=".21"/>
<path d="M210.8 130.4h5.1M187.9 140.5h5.1M210.8 140.5h5.1" fill="none" stroke="#000" stroke-width=".25"/>
<path d="M210.8 129.9l1.5 .5-1.5 .5z" fill="#fffcf8"/>
<path d="M210.8 129.9l1.5 .5-1.5 .5z" fill="none" stroke="#000" stroke-width=".21"/>
<path d="M202.4 129.2h2.7M205.2 129.2h1.1M206.4 129.2h1.2M207.7 129.2h1.3" fill="none" stroke="#000" stroke-width=".25"/>
<circle cx="215.8" cy="130.3" r=".44" fill="#000080"/>
<circle cx="215.8" cy="130.3" r=".44" fill="none" stroke="#000080" stroke-width=".21"/>
<path d="M187.9 130.4h5.1M187.9 135.5h5.1" fill="none" stroke="#000" stroke-width=".25"/>
<path d="M191.5 135l1.5 .5-1.5 .5z" fill="#fffcf8"/>
<path d="M191.5 135l1.5 .5-1.5 .5z" fill="none" stroke="#000" stroke-width=".21"/>
<circle cx="215.8" cy="130.3" r=".44" fill="#000080"/>
<circle cx="215.8" cy="130.3" r=".44" fill="none" stroke="#000080" stroke-width=".21"/>
<path d="M214.8 139.5l2.2 2.1M217 139.5l-2.2 2.1" fill="none" stroke="#f00" stroke-width=".21"/>
<circle cx="155.5" cy="135.4" r=".71" fill="none" stroke="#800000" stroke-width=".21"/>
<path d="M156.3 135.5h1" fill="none" stroke="#800000" stroke-width=".25"/>
<path d="M162.4 145.6h2.7M172.7 145.6h2.5" fill="none" stroke="#000" stroke-width=".25"/>
<path d="M165.1 145.6h2.5M167.6 145.6l2.5-2.5v5.1zM167.6 143.1v5.1M170.1 145.6h2.6" fill="none" stroke="#00f" stroke-width=".25"/>
<path d="M167.6 145.6l2.5-2.5v5.1z" fill="#00f"/>
<path d="M167.6 145.6l2.5-2.5v5.1z" fill="none" stroke="#00f" stroke-width=".21"/>
<path d="M166.3 147.7v.5h1.3M167.6 143.1h1.3v.5" fill="none" stroke="#00f" stroke-width=".25"/>
<path d="M187.9 135.5h-12.7v10.1" fill="none" stroke="#000080" stroke-width=".25"/>
<circle cx="175.2" cy="135.4" r=".48" fill="#000080"/>
<circle cx="175.2" cy="135.4" r=".48" fill="none" stroke="#000080" stroke-width=".21"/>
<path d="M167.6 135.5h7.6M149.7 145.6h12.7" fill="none" stroke="#000080" stroke-width=".25"/>
<circle cx="175.2" cy="135.4" r=".48" fill="#000080"/>
<circle cx="175.2" cy="135.4" r=".48" fill="none" stroke="#000080" stroke-width=".21"/>
<circle cx="268.5" cy="31.1" r=".72" fill="none" stroke="#800000" stroke-width=".21"/>
<path d="M266.7 31.2h1.1" fill="none" stroke="#800000" stroke-width=".25"/>
<path d="M256.6 31.2v2.6" fill="none" stroke="#000" stroke-width=".25"/>
<circle cx="256.5" cy="31.1" r=".48" fill="#000080"/>
<circle cx="256.5" cy="31.1" r=".48" fill="none" stroke="#000080" stroke-width=".21"/>
<path d="M256.6 36.3v2.6" fill="none" stroke="#000" stroke-width=".25"/>
<path d="M254.8 35.6h3.6M254.8 34.5h3.6M256.6 33.8v.7M256.6 35.6v.7" fill="none" stroke="#00f" stroke-width=".25"/>
<circle cx="256.5" cy="31.1" r=".48" fill="#000080"/>
<circle cx="256.5" cy="31.1" r=".48" fill="none" stroke="#000080" stroke-width=".21"/>
<path d="M114.2 31.2v2.6" fill="none" stroke="#000" stroke-width=".25"/>
<circle cx="114.1" cy="31.1" r=".45" fill="#000080"/>
<circle cx="114.1" cy="31.1" r=".45" fill="none" stroke="#000080" stroke-width=".21"/>
<path d="M114.2 36.3v2.6" fill="none" stroke="#000" stroke-width=".25"/>
<path d="M112.4 35.6h3.5M112.4 34.5h3.5M114.2 33.8v.7M114.2 35.6v.7" fill="none" stroke="#00f" stroke-width=".25"/>
<circle cx="114.1" cy="31.1" r=".45" fill="#000080"/>
<circle cx="114.1" cy="31.1" r=".45" fill="none" stroke="#000080" stroke-width=".21"/>
<path d="M114.2 87.1v2.6" fill="none" stroke="#000" stroke-width=".25"/>
<circle cx="114.1" cy="87.1" r=".45" fill="#000080"/>
<circle cx="114.1" cy="87.1" r=".45" fill="none" stroke="#000080" stroke-width=".21"/>
<path d="M114.2 92.2v2.5" fill="none" stroke="#000" stroke-width=".25"/>
<path d="M112.4 91.4h3.5M112.4 90.4h3.5M114.2 89.7v.7M114.2 91.4v.8" fill="none" stroke="#00f" stroke-width=".25"/>
<circle cx="114.1" cy="87.1" r=".45" fill="#000080"/>
<circle cx="114.1" cy="87.1" r=".45" fill="none" stroke="#000080" stroke-width=".21"/>
<path d="M114.2 145.6v2.6" fill="none" stroke="#000" stroke-width=".25"/>
<circle cx="114.1" cy="145.6" r=".45" fill="#000080"/>
<circle cx="114.1" cy="145.6" r=".45" fill="none" stroke="#000080" stroke-width=".21"/>
<path d="M114.2 150.7v2.5" fill="none" stroke="#000" stroke-width=".25"/>
<path d="M112.4 149.9h3.5M112.4 148.9h3.5M114.2 148.2v.7M114.2 149.9v.8" fill="none" stroke="#00f" stroke-width=".25"/>
<circle cx="114.1" cy="145.6" r=".45" fill="#000080"/>
<circle cx="114.1" cy="145.6" r=".45" fill="none" stroke="#000080" stroke-width=".21"/>
<path d="M236.3 31.2h30.4" fill="none" stroke="#000080" stroke-width=".25"/>
<circle cx="241.3" cy="31.1" r=".48" fill="#000080"/>
<circle cx="241.3" cy="31.1" r=".48" fill="none" stroke="#000080" stroke-width=".21"/>
<circle cx="256.5" cy="31.1" r=".48" fill="#000080"/>
<circle cx="256.5" cy="31.1" r=".48" fill="none" stroke="#000080" stroke-width=".21"/>
<text font-size="3.5" fill="#800000" x="179.8" y="187.1">HM-CORE PowerSupply</text>
<g font-size="2.8" fill="#000080">
<text x="180.3" y="192.4">A4</text>
<text x="223.3" y="192.4">A</text>
</g>
<g font-size="2.3">
<text x="38.2" y="11.7">1</text>
<text x="111.4" y="11.7">2</text>
<text x="184.5" y="11.7">3</text>
<text x="257.7" y="11.7">4</text>
<text x="59" y="20.6">20</text>
<text x="65.1" y="21.8">ENABLE</text>
<text x="78.3" y="21.8">VSENSE</text>
<text x="90.8" y="20.6">15</text>
<text x="201.5" y="20.6">20</text>
<text x="207.6" y="21.8">ENABLE</text>
<text x="220.8" y="21.8">VSENSE</text>
<text x="233.2" y="20.6">15</text>
<text x="82.5" y="26.9">VFB</text>
<text x="90.8" y="25.7">16</text>
<text x="224.9" y="26.9">VFB</text>
<text x="233.2" y="25.7">16</text>
<text x="3.9" y="34.5">A</text>
<text x="60.2" y="30.7">1</text>
<text x="60.2" y="33.3">2</text>
<text x="65.1" y="32">VIN</text>
<text x="65.1" y="34.5">VIN</text>
<text x="80.6" y="32">VOUT</text>
<text x="80.6" y="34.5">VOUT</text>
<text x="90.8" y="30.7">5</text>
<text x="90.8" y="33.3">6</text>
<text x="90.8" y="35.8">7</text>
<text x="202.6" y="30.7">1</text>
<text x="202.6" y="33.3">2</text>
<text x="207.6" y="32">VIN</text>
<text x="207.6" y="34.5">VIN</text>
<text x="223.1" y="32">VOUT</text>
<text x="223.1" y="34.5">VOUT</text>
<text x="233.2" y="30.7">5</text>
<text x="233.2" y="33.3">6</text>
<text x="233.2" y="35.8">7</text>
<text x="291.5" y="34.5">A</text>
<text x="60.2" y="40.9">3</text>
<text x="80.6" y="37.1">VOUT</text>
<text x="90.8" y="40.9">4</text>
<text x="202.6" y="40.9">3</text>
<text x="223.1" y="37.1">VOUT</text>
<text x="233.2" y="40.9">4</text>
<text x="59" y="46">19</text>
<text x="65.1" y="42.2">GNDIN</text>
<text x="65.1" y="47.2">VS0</text>
<text x="77.3" y="42.2">GNDOUT</text>
<text x="83.8" y="47.2">NC</text>
<text x="90.8" y="46">8</text>
<text x="201.5" y="46">19</text>
<text x="207.6" y="42.2">GNDIN</text>
<text x="207.6" y="47.2">VS0</text>
<text x="219.7" y="42.2">GNDOUT</text>
<text x="226.3" y="47.2">NC</text>
<text x="233.2" y="46">8</text>
<text x="59" y="51.1">17</text>
<text x="59" y="48.5">18</text>
<text x="65.1" y="52.3">VS2</text>
<text x="65.1" y="49.8">VS1</text>
<text x="83.8" y="49.8">NC</text>
<text x="83.8" y="52.3">NC</text>
<text x="90.8" y="48.5">9</text>
<text x="90.8" y="51.1">10</text>
<text x="90.8" y="53.6">11</text>
<text x="201.5" y="51.1">17</text>
<text x="201.5" y="48.5">18</text>
<text x="207.6" y="52.3">VS2</text>
<text x="207.6" y="49.8">VS1</text>
<text x="226.3" y="49.8">NC</text>
<text x="226.3" y="52.3">NC</text>
<text x="233.2" y="48.5">9</text>
<text x="233.2" y="51.1">10</text>
<text x="233.2" y="53.6">11</text>
<text x="83.8" y="54.9">NC</text>
<text x="83.8" y="57.4">NC</text>
<text x="83.8" y="59.9">NC</text>
<text x="90.8" y="56.1">12</text>
<text x="90.8" y="58.7">13</text>
<text x="226.3" y="54.9">NC</text>
<text x="226.3" y="57.4">NC</text>
<text x="226.3" y="59.9">NC</text>
<text x="233.2" y="56.1">12</text>
<text x="233.2" y="58.7">13</text>
<text x="59" y="61.2">21</text>
<text x="65.1" y="62.5">GND</text>
<text x="83.8" y="62.5">NC</text>
<text x="90.8" y="61.2">14</text>
<text x="201.5" y="61.2">21</text>
<text x="207.6" y="62.5">GND</text>
<text x="226.3" y="62.5">NC</text>
<text x="233.2" y="61.2">14</text>
<text x="59" y="76.5">20</text>
<text x="65.1" y="77.8">ENABLE</text>
<text x="78.3" y="77.8">VSENSE</text>
<text x="90.8" y="76.5">15</text>
<text x="4" y="82.9">B</text>
<text x="82.5" y="82.9">VFB</text>
<text x="90.8" y="81.6">16</text>
<text x="291.5" y="82.9">B</text>
<text x="60.2" y="86.7">1</text>
<text x="60.2" y="89.2">2</text>
<text x="65.1" y="88">VIN</text>
<text x="80.6" y="88">VOUT</text>
<text x="90.8" y="86.7">5</text>
<text x="90.8" y="89.2">6</text>
<text x="65.1" y="90.5">VIN</text>
<text x="80.6" y="90.5">VOUT</text>
<text x="80.6" y="93">VOUT</text>
<text x="90.8" y="91.8">7</text>
<text x="59" y="101.9">19</text>
<text x="60.2" y="96.9">3</text>
<text x="65.1" y="98.1">GNDIN</text>
<text x="77.3" y="98.1">GNDOUT</text>
<text x="90.8" y="101.9">8</text>
<text x="90.8" y="96.9">4</text>
<text x="59" y="107">17</text>
<text x="59" y="104.5">18</text>
<text x="65.1" y="105.7">VS1</text>
<text x="65.1" y="103.2">VS0</text>
<text x="83.8" y="103.2">NC</text>
<text x="83.8" y="105.7">NC</text>
<text x="90.8" y="104.5">9</text>
<text x="90.8" y="107">10</text>
<text x="65.1" y="108.3">VS2</text>
<text x="83.8" y="108.3">NC</text>
<text x="83.8" y="110.8">NC</text>
<text x="83.8" y="113.4">NC</text>
<text x="90.8" y="109.6">11</text>
<text x="90.8" y="112.1">12</text>
<text x="59" y="117.2">21</text>
<text x="65.1" y="118.4">GND</text>
<text x="83.8" y="115.9">NC</text>
<text x="83.8" y="118.4">NC</text>
<text x="90.8" y="114.6">13</text>
<text x="90.8" y="117.2">14</text>
<text x="4" y="131.1">C</text>
<text x="194.9" y="131.1">VDD</text>
<text x="202.1" y="131.1">RESET</text>
<text x="212.9" y="129.9">3</text>
<text x="291.5" y="131.1">C</text>
<text x="59" y="135">20</text>
<text x="65.1" y="136.2">ENABLE</text>
<text x="78.3" y="136.2">VSENSE</text>
<text x="90.8" y="135">15</text>
<text x="189.9" y="135">5</text>
<text x="194.9" y="136.2">SENSE</text>
<text x="82.5" y="141.3">VFB</text>
<text x="90.8" y="140">16</text>
<text x="189.9" y="140">2</text>
<text x="194.9" y="141.3">GND</text>
<text x="205.9" y="141.3">NC</text>
<text x="212.9" y="140">1</text>
<text x="60.2" y="145.1">1</text>
<text x="60.2" y="147.7">2</text>
<text x="65.1" y="146.4">VIN</text>
<text x="65.1" y="149">VIN</text>
<text x="80.6" y="146.4">VOUT</text>
<text x="80.6" y="149">VOUT</text>
<text x="90.8" y="145.1">5</text>
<text x="90.8" y="147.7">6</text>
<text x="60.2" y="155.4">3</text>
<text x="80.6" y="151.6">VOUT</text>
<text x="90.8" y="155.4">4</text>
<text x="90.8" y="150.3">7</text>
<text x="59" y="160.4">19</text>
<text x="65.1" y="156.6">GNDIN</text>
<text x="65.1" y="161.7">VS0</text>
<text x="77.3" y="156.6">GNDOUT</text>
<text x="83.8" y="161.7">NC</text>
<text x="90.8" y="160.4">8</text>
<text x="59" y="165.5">17</text>
<text x="59" y="163">18</text>
<text x="65.1" y="166.8">VS2</text>
<text x="65.1" y="164.3">VS1</text>
<text x="83.8" y="164.3">NC</text>
<text x="83.8" y="166.8">NC</text>
<text x="90.8" y="163">9</text>
<text x="90.8" y="165.5">10</text>
<text x="83.8" y="169.3">NC</text>
<text x="83.8" y="171.9">NC</text>
<text x="90.8" y="168.1">11</text>
<text x="90.8" y="170.6">12</text>
<text x="90.8" y="173.1">13</text>
<text x="3.9" y="179.5">D</text>
<text x="59" y="175.7">21</text>
<text x="65.1" y="177">GND</text>
<text x="83.8" y="174.4">NC</text>
<text x="83.8" y="177">NC</text>
<text x="90.8" y="175.7">14</text>
<text x="291.5" y="179.5">D</text>
<text x="173.9" y="187.1">Name:</text>
<text x="173.9" y="192.2">Size:</text>
<text x="173.9" y="196">Date: 4/1/2018</text>
<text x="191.8" y="192.2">Number:</text>
<text x="195.6" y="196">Time: 3:48:10</text>
<text x="214.7" y="192.2">Revision:</text>
<text x="214.7" y="196">Sheet11 of 12</text>
<text x="38.2" y="199.8">1</text>
<text x="111.4" y="199.8">2</text>
<text x="184.5" y="199.8">3</text>
<text x="257.7" y="199.8">4</text>
</g>
<g font-size="2.3" fill="#000080">
<text x="63.3" y="18">U16</text>
<text x="205.8" y="18">U17</text>
<text x="240.3" y="18">1%</text>
<text x="243.6" y="19.6">R26</text>
<text x="253.9" y="19.6">R27</text>
<text x="243.6" y="24.1">200K</text>
<text x="253.9" y="26.7">1%</text>
<text x="253.9" y="24.1">301K</text>
<text x="34.8" y="35.6">C41</text>
<text x="116.2" y="35.6">C42</text>
<text x="177.2" y="35.6">C43</text>
<text x="258.7" y="35.6">C44</text>
<text x="34.8" y="40.6">6.3</text>
<text x="34.8" y="38.1">4.7µF</text>
<text x="116.2" y="40.6">6.3V</text>
<text x="116.2" y="38.1">100µF</text>
<text x="177.2" y="40.6">6.3</text>
<text x="177.2" y="38.1">4.7µF</text>
<text x="258.7" y="40.6">6.3V</text>
<text x="258.7" y="38.1">100µF</text>
<text x="63.3" y="66.4">EN5311QI</text>
<text x="205.8" y="66.4">EN5311QI</text>
<text x="63.3" y="74">U19</text>
<text x="34.8" y="91.5">C45</text>
<text x="34.8" y="94.1">4.7µF</text>
<text x="116.2" y="91.5">C46</text>
<text x="116.2" y="94.1">100µF</text>
<text x="34.8" y="96.6">6.3</text>
<text x="116.2" y="96.6">6.3V</text>
<text x="63.3" y="122.3">EN5311QI</text>
<text x="217" y="124.5">R28</text>
<text x="182.3" y="127.1">C53</text>
<text x="182.3" y="129.6">100nF 4</text>
<text x="193.1" y="127.3">U23</text>
<text x="217" y="127.1">12K</text>
<text x="63.3" y="132.4">U20</text>
<text x="159.7" y="133.9">R29</text>
<text x="159.7" y="138.5">12K</text>
<text x="164.8" y="142.3">D3</text>
<text x="193.1" y="145.1">TPS3805H33DCKR</text>
<text x="34.8" y="155.1">6.3</text>
<text x="34.8" y="150">C47</text>
<text x="34.8" y="152.6">4.7µF</text>
<text x="116.2" y="155.1">6.3V</text>
<text x="116.2" y="150">C48</text>
<text x="116.2" y="152.6">100µF</text>
<text x="164.8" y="150.5">NSR02F30NXT5G</text>
<text x="63.3" y="180.8">EN5311QI</text>
</g>
<g font-size="2.3" fill="#800000">
<text x="264.8" y="21.8">GND</text>
<text x="24.3" y="32">5V</text>
<text x="127.4" y="32">1.2V</text>
<text x="166.8" y="32">5V</text>
<text x="269.9" y="32">1.0V</text>
<text x="30.3" y="43.4">GNDX5R</text>
<text x="50.2" y="42.2">GND</text>
<text x="96.9" y="42.2">GND</text>
<text x="111.7" y="43.4">GNDX5R</text>
<text x="172.8" y="43.4">GNDX5R</text>
<text x="192.7" y="42.2">GND</text>
<text x="239.3" y="42.2">GND</text>
<text x="254.1" y="43.4">GNDX5R</text>
<text x="50.2" y="49.8">GND</text>
<text x="50.2" y="62.5">GND</text>
<text x="192.7" y="62.5">GND</text>
<text x="24.3" y="88">5V</text>
<text x="127.4" y="88">1.8V</text>
<text x="30.3" y="99.4">GNDX5R</text>
<text x="50.2" y="98.1">GND</text>
<text x="96.9" y="98.1">GND</text>
<text x="111.7" y="99.4">GNDX5R</text>
<text x="50.2" y="103.2">GND</text>
<text x="50.2" y="108.3">GND</text>
<text x="50.2" y="118.4">GND</text>
<text x="177.8" y="119.7">GND</text>
<text x="213.7" y="117.2">3.3V</text>
<text x="172.8" y="131.1">3.3V</text>
<text x="40.4" y="136.2">1.8V</text>
<text x="149.8" y="136.2">3.3V</text>
<text x="180" y="141.3">GND</text>
<text x="24.3" y="146.4">5V</text>
<text x="127.4" y="146.4">3.3V</text>
<text x="30.3" y="157.9">GNDX5R</text>
<text x="50.2" y="156.6">GND</text>
<text x="50.2" y="161.7">GND</text>
<text x="96.9" y="156.6">GND</text>
<text x="111.7" y="157.9">GNDX5R</text>
<text x="50.2" y="166.8">GND</text>
<text x="50.2" y="164.3">GND</text>
<text x="50.2" y="177">GND</text>
</g>
<g font-size="1.9" fill="#800000">
<text x="223.6" y="130">POR_B</text>
<text x="182.8" y="135.1">RST</text>
<text x="152.4" y="145.3">EXT_RST</text>
</g>
<g font-size="1.9" fill="#000080">
<text x="238.8" y="191">Designed by Trenz Electronic and changed by HMLAB</text>
<text x="238.8" y="188.4">OPEN SOURCE HARDWARE</text>
<text x="238.8" y="193.5">For more information, please visit: www.hm-lab.com/hm-core</text>
</g>
</svg>
